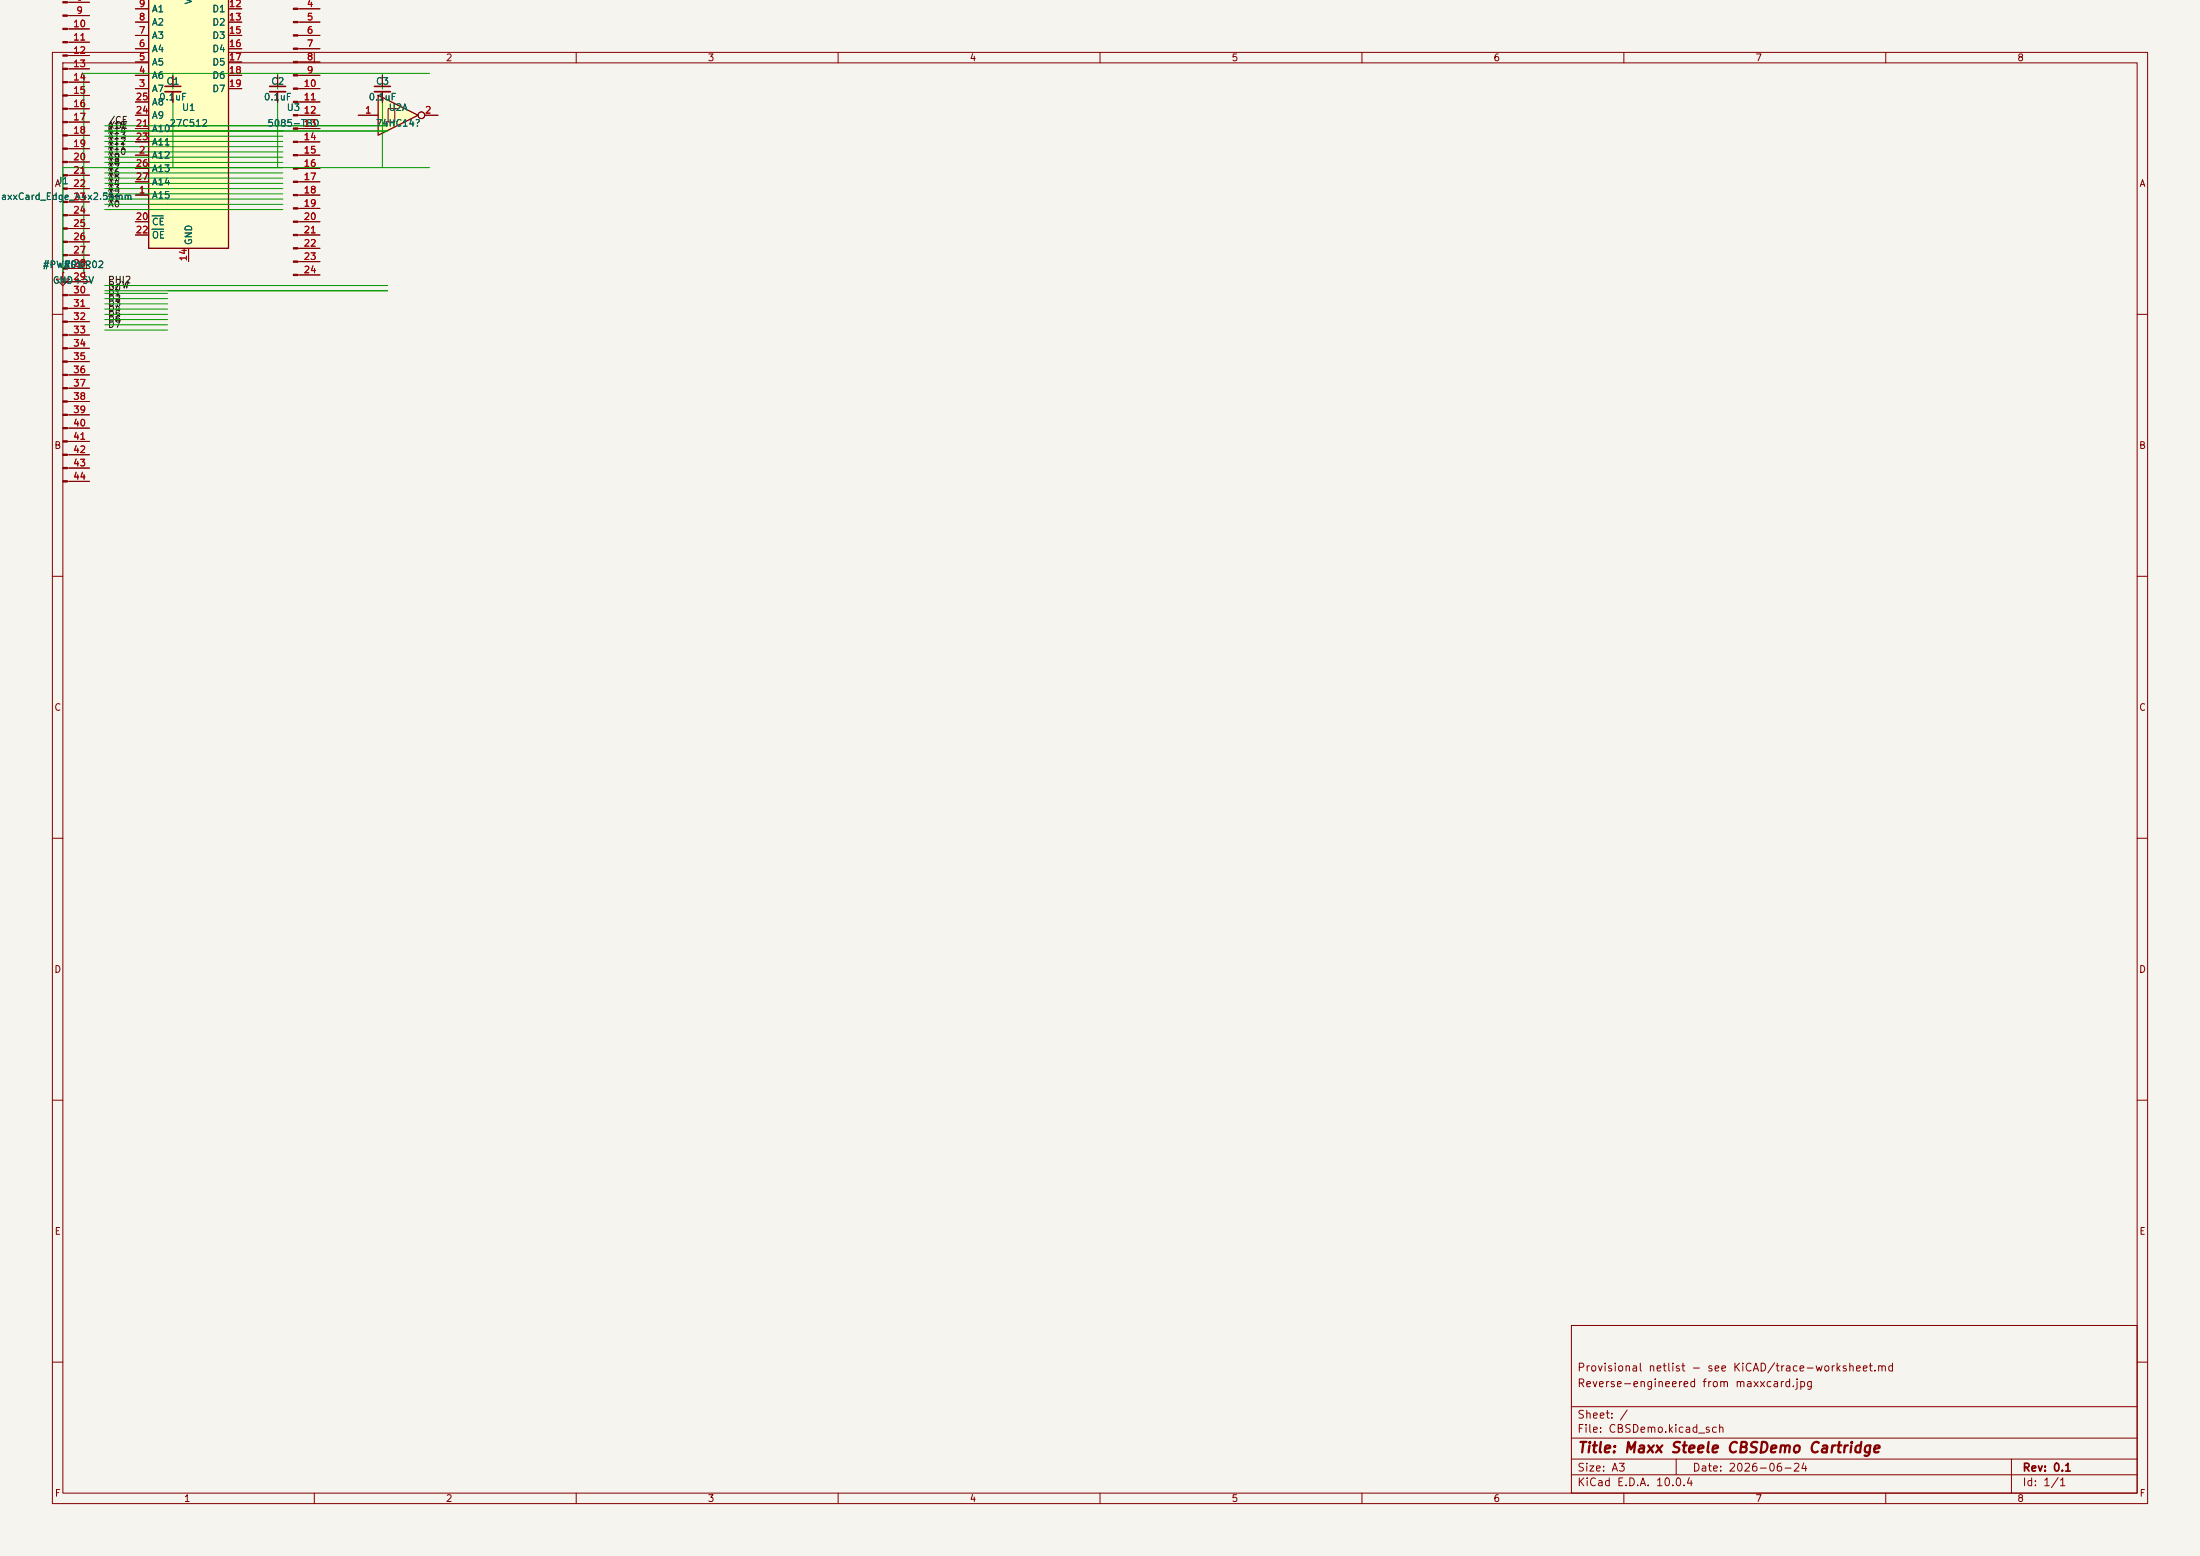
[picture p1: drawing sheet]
<svg xmlns="http://www.w3.org/2000/svg" width="420mm" height="297mm" viewBox="0 0 420 297" stroke-linecap="round" stroke-linejoin="round" font-family="sans-serif">
<path d="M0 0h420v297h-420z" fill="#f5f4ef" stroke="#f5f4ef" stroke-width=".19"/>
<g fill="none" stroke="#840000" stroke-width=".19">
<path d="M10 10h400v277h-400zM12 12h396v273h-396zM60 10v2M110 10v2M160 10v2M210 10v2M260 10v2M310 10v2M360 10v2M12 52v1.3h1.3l-1.3 1.2-1.3-1.2h1.3M12 52h.1M10 60h2"/>
<path d="M408 60h2M10 110h2M408 110h2M10 160h2M408 160h2M10 210h2M408 210h2M300 253h108v32h-108zM10 260h2M300 278.5h108M300 274.5h108M300 268.5h108"/>
<path d="M320 278.5v3M384 278.5v6.5M408 260h2M60 285v2M110 285v2M160 285v2M210 285v2M260 285v2M300 281.5h108M310 285v2M360 285v2"/>
</g>
<path d="M28.4 -.1h15.2v47.5h-15.2z" fill="#ffffc2"/>
<path d="M43.6 0v47.4h-15.2v-47.4" fill="none" stroke="#840000" stroke-width=".25"/>
<g fill="none" stroke="#840000" stroke-width=".19">
<path d="M25.8 16.9h2.6M25.8 14.4h2.6M25.8 11.8h2.6M25.8 9.3h2.6M25.8 6.8h2.6M25.8 4.2h2.6M25.8 1.7h2.6M25.8 19.5h2.6M33 14.5v2M33 17.5v2M43.6 16.9h2.6M43.6 14.4h2.6"/>
<path d="M43.6 11.8h2.6M43.6 9.3h2.6M43.6 6.8h2.6M43.6 4.2h2.6M43.6 1.7h2.6M56.9 16.9h4.2M56.9 14.4h4.2M56.9 11.8h4.2M56.9 9.3h4.2M56.9 6.8h4.2M56.9 4.2h4.2M56.9 1.7h4.2"/>
<path d="M56.9 19.5h4.2M25.8 37.2h2.6M25.8 29.6h2.6M25.8 24.5h2.6M25.8 27.1h2.6M25.8 22h2.6M25.8 32.2h2.6M25.8 34.7h2.6M56.9 37.2h4.2M56.9 29.6h4.2M56.9 24.5h4.2M56.9 27.1h4.2"/>
<path d="M56.9 22h4.2M56.9 32.2h4.2M56.9 34.7h4.2M56.9 39.8h4.2M16 52h.1M16 49.5l-.8 1.2M16 49.5l.8 1.2M16 49.5v2.5M25.8 42.3h2.6M25.8 44.9h2.6M36 47.4v2.5M56.9 42.3h4.2"/>
<path d="M56.9 44.9h4.2M56.9 47.4h4.2M56.9 49.9h4.2M56.9 52.5h4.2"/>
</g>
<path d="M29 41.2h2.2M29 43.8h2.2" fill="none" stroke="#006464" stroke-width=".19"/>
<g fill="#840000" stroke="#840000" stroke-width=".19">
<path d="M56 1.6h.9v.2h-.9z"/>
<path d="M56 4.1h.9v.2h-.9z"/>
<path d="M56 6.6h.9v.3h-.9z"/>
<path d="M56 9.2h.9v.2h-.9z"/>
<path d="M56 11.7h.9v.3h-.9z"/>
<path d="M56 14.3h.9v.2h-.9z"/>
<path d="M56 16.8h.9v.2h-.9z"/>
<path d="M56 19.3h.9v.3h-.9z"/>
<path d="M56 21.9h.9v.2h-.9z"/>
<path d="M56 24.4h.9v.3h-.9z"/>
<path d="M56 27h.9v.2h-.9z"/>
<path d="M56 29.5h.9v.2h-.9z"/>
<path d="M56 32h.9v.3h-.9z"/>
<path d="M56 34.6h.9v.2h-.9z"/>
<path d="M56 37.1h.9v.3h-.9z"/>
<path d="M56 39.7h.9v.2h-.9z"/>
<path d="M56 42.2h.9v.2h-.9z"/>
<path d="M56 44.7h.9v.3h-.9z"/>
<path d="M56 47.3h.9v.2h-.9z"/>
<path d="M56 49.8h.9v.3h-.9z"/>
<path d="M56 52.4h.9v.2h-.9z"/>
</g>
<path d="M31.5 16.5h3" fill="none" stroke="#840000" stroke-width=".3"/>
<path d="M31.5 17.5h3" fill="none" stroke="#840000" stroke-width=".33"/>
<path d="M72.2 18.2l7.6 3.8-7.6 3.8z" fill="#ffffc2"/>
<path d="M72.2 18.2l7.6 3.8-7.6 3.8z" fill="none" stroke="#840000" stroke-width=".25"/>
<g fill="none" stroke="#840000" stroke-width=".19">
<path d="M12.9 .4h4.2M12.9 3h4.2M12.9 5.5h4.2M12.9 8.1h4.2M12.9 10.6h4.2M12.9 13.1h4.2M12.9 15.7h4.2M12.9 18.2h4.2M25.8 16.9h2.6M25.8 14.4h2.6M25.8 11.8h2.6M25.8 9.3h2.6"/>
<path d="M25.8 6.8h2.6M25.8 4.2h2.6M25.8 1.7h2.6M25.8 19.5h2.6M33 14.5v2M33 17.5v2M43.6 16.9h2.6M43.6 14.4h2.6M43.6 11.8h2.6M43.6 9.3h2.6M43.6 6.8h2.6M43.6 4.2h2.6"/>
<path d="M43.6 1.7h2.6M53 14.5v2M53 17.5v2M57.3 16.9h3.8M57.3 14.4h3.8M57.3 11.8h3.8M57.3 9.3h3.8M57.3 6.8h3.8M57.3 4.2h3.8M57.3 1.7h3.8M57.3 19.5h3.8M73 14.5v2"/>
<path d="M73 17.5v2M12.9 20.8h4.2M12.9 23.3h4.2M12.9 25.8h4.2M12.9 28.4h4.2M12.9 30.9h4.2M12.9 33.5h4.2M12.9 36h4.2M12.9 38.5h4.2M25.8 22h2.6M25.8 37.2h2.6M25.8 29.6h2.6"/>
<path d="M25.8 24.5h2.6M25.8 27.1h2.6M25.8 32.2h2.6M25.8 34.7h2.6M57.3 22h3.8M57.3 37.2h3.8M57.3 29.6h3.8M57.3 24.5h3.8M57.3 27.1h3.8M57.3 32.2h3.8M57.3 34.7h3.8M57.3 39.8h3.8"/>
<path d="M68.4 22h3.8M75.4 20.7h-1.3v2.6M76 20.7h-.6v2.6h-1.9M81.1 22h2.5M12 52h.1M12.9 41.1h4.2M12.9 43.6h4.2M12.9 46.2h4.2M12.9 48.7h4.2M12.9 51.2h4.2M12.9 53.8h4.2M12.9 56.3h4.2"/>
<path d="M12.9 58.9h4.2M16 52h.1M25.8 42.3h2.6M25.8 44.9h2.6M36 47.4v2.5M57.3 42.3h3.8M57.3 44.9h3.8M57.3 47.4h3.8M57.3 49.9h3.8M57.3 52.5h3.8M12.9 61.4h4.2M12.9 63.9h4.2"/>
<path d="M12.9 66.5h4.2M12.9 69h4.2M12.9 71.6h4.2M12.9 74.1h4.2M12.9 76.6h4.2M12.9 79.2h4.2M12.9 81.7h4.2M12.9 84.3h4.2M12.9 86.8h4.2M12.9 89.3h4.2M12.9 91.9h4.2"/>
<circle cx="80.4" cy="22" r=".63"/>
</g>
<path d="M51.5 16.5h3M71.5 16.5h3" fill="none" stroke="#840000" stroke-width=".3"/>
<path d="M51.5 17.5h3M71.5 17.5h3" fill="none" stroke="#840000" stroke-width=".33"/>
<g fill="#840000" stroke="#840000" stroke-width=".19">
<path d="M12 .3h.9v.3h-.9z"/>
<path d="M12 2.9h.9v.2h-.9z"/>
<path d="M12 5.4h.9v.2h-.9z"/>
<path d="M12 7.9h.9v.3h-.9z"/>
<path d="M12 10.5h.9v.2h-.9z"/>
<path d="M12 13h.9v.3h-.9z"/>
<path d="M12 15.6h.9v.2h-.9z"/>
<path d="M12 18.1h.9v.2h-.9z"/>
<path d="M12 20.6h.9v.3h-.9z"/>
<path d="M12 23.2h.9v.2h-.9z"/>
<path d="M12 25.7h.9v.3h-.9z"/>
<path d="M12 28.3h.9v.2h-.9z"/>
<path d="M12 30.8h.9v.2h-.9z"/>
<path d="M12 33.3h.9v.3h-.9z"/>
<path d="M12 35.9h.9v.2h-.9z"/>
<path d="M12 38.4h.9v.3h-.9z"/>
<path d="M12 41h.9v.2h-.9z"/>
<path d="M12 43.5h.9v.2h-.9z"/>
<path d="M12 46h.9v.3h-.9z"/>
<path d="M12 48.6h.9v.2h-.9z"/>
<path d="M12 51.1h.9v.3h-.9z"/>
<path d="M12 53.7h.9v.2h-.9z"/>
<path d="M12 56.2h.9v.2h-.9z"/>
<path d="M12 58.7h.9v.3h-.9z"/>
<path d="M12 61.3h.9v.2h-.9z"/>
<path d="M12 63.8h.9v.3h-.9z"/>
<path d="M12 66.4h.9v.2h-.9z"/>
<path d="M12 68.9h.9v.2h-.9z"/>
<path d="M12 71.4h.9v.3h-.9z"/>
<path d="M12 74h.9v.2h-.9z"/>
<path d="M12 76.5h.9v.3h-.9z"/>
<path d="M12 79.1h.9v.2h-.9z"/>
<path d="M12 81.6h.9v.2h-.9z"/>
<path d="M12 84.1h.9v.3h-.9z"/>
<path d="M12 86.7h.9v.2h-.9z"/>
<path d="M12 89.2h.9v.3h-.9z"/>
<path d="M12 91.8h.9v.2h-.9z"/>
</g>
<g fill="none" stroke="#009600" stroke-width=".19">
<path d="M33 14v3M33 19v13M53 14v3M53 19v13M73 14v3M73 19v13M82 14h-66v38M20 34h34M20 26h34M20 27h34M20 39h34M20 38h34"/>
<path d="M20 37h34M20 36h34M20 25h54M20 28h34M20 29h34M20 30h34M20 31h34M20 24h54M20 33h34M20 35h34M82 32h-70v20M20 40h34"/>
<path d="M20 59h12M20 56h12M20 57h12M20 58h12M20 55.5h54M20 54.5h54M20 60h12M20 61h12M20 62h12M20 63h12"/>
</g>
<path d="M29 41.2h2.2M29 43.8h2.2" fill="none" stroke="#006464" stroke-width=".19"/>
<text font-size="2" fill="#840000" x="301" y="277.8">Title: Maxx Steele CBSDemo Cartridge</text>
<g font-size="1.5" fill="#840000">
<text x="301" y="262.1">Provisional netlist - see KiCAD/trace-worksheet.md</text>
<text x="301" y="265.1">Reverse-engineered from maxxcard.jpg</text>
<text x="301" y="273.8">File: CBSDemo.kicad_sch</text>
<text x="301" y="271.1">Sheet: /</text>
<text x="301" y="281.2">Size: A3</text>
<text x="323" y="281.2">Date: 2026-06-24</text>
<text x="386" y="281.2">Rev: 0.1</text>
<text x="301" y="284">KiCad E.D.A. 10.0.4</text>
<text x="386" y="284">Id: 1/1</text>
</g>
<g font-size="1.3" fill="#a90000">
<text x="25.8" y="-.9">10</text>
<text x="43.6" y="-.9">11</text>
<text x="58.5" y="-.9">3</text>
<text x="13.9" y="5.5">10</text>
<text x="14.5" y=".4">8</text>
<text x="14.5" y="3">9</text>
<text x="26.4" y="4.2">8</text>
<text x="26.4" y="1.7">9</text>
<text x="43.6" y="1.7">12</text>
<text x="43.6" y="4.2">13</text>
<text x="58.5" y="1.7">4</text>
<text x="58.5" y="4.2">5</text>
<text x="13.9" y="8">11</text>
<text x="13.9" y="10.6">12</text>
<text x="26.4" y="11.8">5</text>
<text x="26.4" y="9.3">6</text>
<text x="26.4" y="6.7">7</text>
<text x="43.6" y="6.7">15</text>
<text x="43.6" y="9.3">16</text>
<text x="43.6" y="11.8">17</text>
<text x="58.5" y="6.7">6</text>
<text x="58.5" y="9.3">7</text>
<text x="58.5" y="11.8">8</text>
<text x="13.9" y="13.1">13</text>
<text x="13.9" y="15.7">14</text>
<text x="26.4" y="16.9">3</text>
<text x="26.4" y="14.4">4</text>
<text x="43.6" y="14.4">18</text>
<text x="43.6" y="16.9">19</text>
<text x="57.9" y="16.9">10</text>
<text x="58.5" y="14.4">9</text>
<text x="13.9" y="18.2">15</text>
<text x="13.9" y="20.7">16</text>
<text x="13.9" y="23.3">17</text>
<text x="25.8" y="22">24</text>
<text x="25.8" y="19.4">25</text>
<text x="57.9" y="19.4">11</text>
<text x="57.9" y="22">12</text>
<text x="69.6" y="22">1</text>
<text x="81" y="22">2</text>
<text x="13.9" y="25.8">18</text>
<text x="13.9" y="28.4">19</text>
<text x="25.8" y="24.5">21</text>
<text x="25.8" y="27.1">23</text>
<text x="26.4" y="29.6">2</text>
<text x="57.9" y="24.5">13</text>
<text x="57.9" y="27.1">14</text>
<text x="57.9" y="29.6">15</text>
<text x="13.9" y="30.9">20</text>
<text x="13.9" y="33.4">21</text>
<text x="13.9" y="36">22</text>
<text x="25.8" y="32.1">26</text>
<text x="25.8" y="34.7">27</text>
<text x="57.9" y="32.1">16</text>
<text x="57.9" y="34.7">17</text>
<text x="13.9" y="38.5">23</text>
<text x="13.9" y="41.1">24</text>
<text x="26.4" y="37.2">1</text>
<text x="57.9" y="37.2">18</text>
<text x="57.9" y="39.8">19</text>
<text x="13.9" y="43.6">25</text>
<text x="13.9" y="46.1">26</text>
<text x="25.8" y="42.3">20</text>
<text x="25.8" y="44.8">22</text>
<text x="57.9" y="42.3">20</text>
<text x="57.9" y="44.8">21</text>
<text x="57.9" y="47.4">22</text>
<text x="13.9" y="48.7">27</text>
<text x="13.9" y="51.2">28</text>
<text x="13.9" y="53.8">29</text>
<text x="36" y="50" transform="rotate(-90 36 50)">14</text>
<text x="57.9" y="49.9">23</text>
<text x="57.9" y="52.5">24</text>
<text x="13.9" y="56.3">30</text>
<text x="13.9" y="58.8">31</text>
<text x="13.9" y="61.4">32</text>
<text x="13.9" y="63.9">33</text>
<text x="13.9" y="66.5">34</text>
<text x="13.9" y="69">35</text>
<text x="13.9" y="71.5">36</text>
<text x="13.9" y="74.1">37</text>
<text x="13.9" y="76.6">38</text>
<text x="13.9" y="79.2">39</text>
<text x="13.9" y="81.7">40</text>
<text x="13.9" y="84.2">41</text>
<text x="13.9" y="86.8">42</text>
<text x="13.9" y="89.3">43</text>
<text x="13.9" y="91.9">44</text>
</g>
<g font-size="1.3" fill="#006464">
<text x="28.9" y="5.2">A2</text>
<text x="28.9" y="2.7">A1</text>
<text x="37" y=".9" transform="rotate(-90 37 .9)">VC</text>
<text x="40.4" y="2.7">D1</text>
<text x="40.4" y="5.2">D2</text>
<text x="28.9" y="10.3">A4</text>
<text x="28.9" y="7.7">A3</text>
<text x="40.4" y="7.7">D3</text>
<text x="40.4" y="10.3">D4</text>
<text x="28.9" y="17.9">A7</text>
<text x="28.9" y="15.4">A6</text>
<text x="28.9" y="12.8">A5</text>
<text x="31.7" y="16.5">C1</text>
<text x="40.4" y="12.8">D5</text>
<text x="40.4" y="15.4">D6</text>
<text x="40.4" y="17.9">D7</text>
<text x="51.7" y="16.5">C2</text>
<text x="71.7" y="16.5">C3</text>
<text x="28.9" y="23">A9</text>
<text x="28.9" y="20.4">A8</text>
<text x="30.3" y="19.5">0.1uF</text>
<text x="34.6" y="21.5">U1</text>
<text x="50.3" y="19.5">0.1uF</text>
<text x="54.6" y="21.5">U3</text>
<text x="70.3" y="19.5">0.1uF</text>
<text x="74.1" y="21.5">U2A</text>
<text x="28.9" y="25.5">A10</text>
<text x="28.9" y="28.1">A11</text>
<text x="32.2" y="24.5">27C512</text>
<text x="50.9" y="24.5">5085-TBD</text>
<text x="71.6" y="24.5">74HC14?</text>
<text x="10.8" y="35.5">J1</text>
<text x="28.9" y="30.6">A12</text>
<text x="28.9" y="33.1">A13</text>
<text x="28.9" y="35.7">A14</text>
<text x=".1" y="38.5">axxCard_Edge_44x2.54mm</text>
<text x="28.9" y="38.2">A15</text>
<text x="28.9" y="43.3">CE</text>
<text x="28.9" y="45.8">OE</text>
<text x="37" y="46.9" transform="rotate(-90 37 46.9)">GND</text>
<text x="8.1" y="51.5">#PWR01</text>
<text x="12.1" y="51.5">#PWR02</text>
<text x="10" y="54.5">GND+5V</text>
</g>
<g font-size="1.3" fill="#840000">
<text x="85" y="12">2</text>
<text x="135" y="12">3</text>
<text x="185" y="12">4</text>
<text x="235" y="12">5</text>
<text x="285" y="12">6</text>
<text x="335" y="12">7</text>
<text x="385" y="12">8</text>
<text x="10.3" y="36">A</text>
<text x="408.3" y="36">A</text>
<text x="10.3" y="86">B</text>
<text x="408.2" y="86">B</text>
<text x="10.3" y="136">C</text>
<text x="408.2" y="136">C</text>
<text x="10.3" y="186">D</text>
<text x="408.2" y="186">D</text>
<text x="10.3" y="236">E</text>
<text x="408.3" y="236">E</text>
<text x="10.3" y="286">F</text>
<text x="35" y="287">1</text>
<text x="85" y="287">2</text>
<text x="135" y="287">3</text>
<text x="185" y="287">4</text>
<text x="235" y="287">5</text>
<text x="285" y="287">6</text>
<text x="335" y="287">7</text>
<text x="385" y="287">8</text>
<text x="408.3" y="286">F</text>
</g>
<g font-size="1.3" fill="#0f0f0f">
<text x="20.5" y="23.9">/CE</text>
<text x="20.5" y="24.9">A15</text>
<text x="20.5" y="25.9">A14</text>
<text x="20.5" y="29.9">A10</text>
<text x="20.5" y="28.9">A11</text>
<text x="20.5" y="24.9">/OE</text>
<text x="20.5" y="27.9">A12</text>
<text x="20.5" y="26.9">A13</text>
<text x="20.5" y="31.9">A8</text>
<text x="20.5" y="30.9">A9</text>
<text x="20.5" y="34.9">A5</text>
<text x="20.5" y="35.9">A4</text>
<text x="20.5" y="33.9">A6</text>
<text x="20.5" y="32.9">A7</text>
<text x="20.5" y="39.9">A0</text>
<text x="20.5" y="36.9">A3</text>
<text x="20.5" y="38.9">A1</text>
<text x="20.5" y="37.9">A2</text>
<text x="20.5" y="55.9">D0</text>
<text x="20.5" y="54.4">PHI2</text>
<text x="20.5" y="55.4">R/W</text>
<text x="20.5" y="56.9">D1</text>
<text x="20.5" y="59.9">D4</text>
<text x="20.5" y="58.9">D3</text>
<text x="20.5" y="57.9">D2</text>
<text x="20.5" y="62.9">D7</text>
<text x="20.5" y="61.9">D6</text>
<text x="20.5" y="60.9">D5</text>
</g>
</svg>
